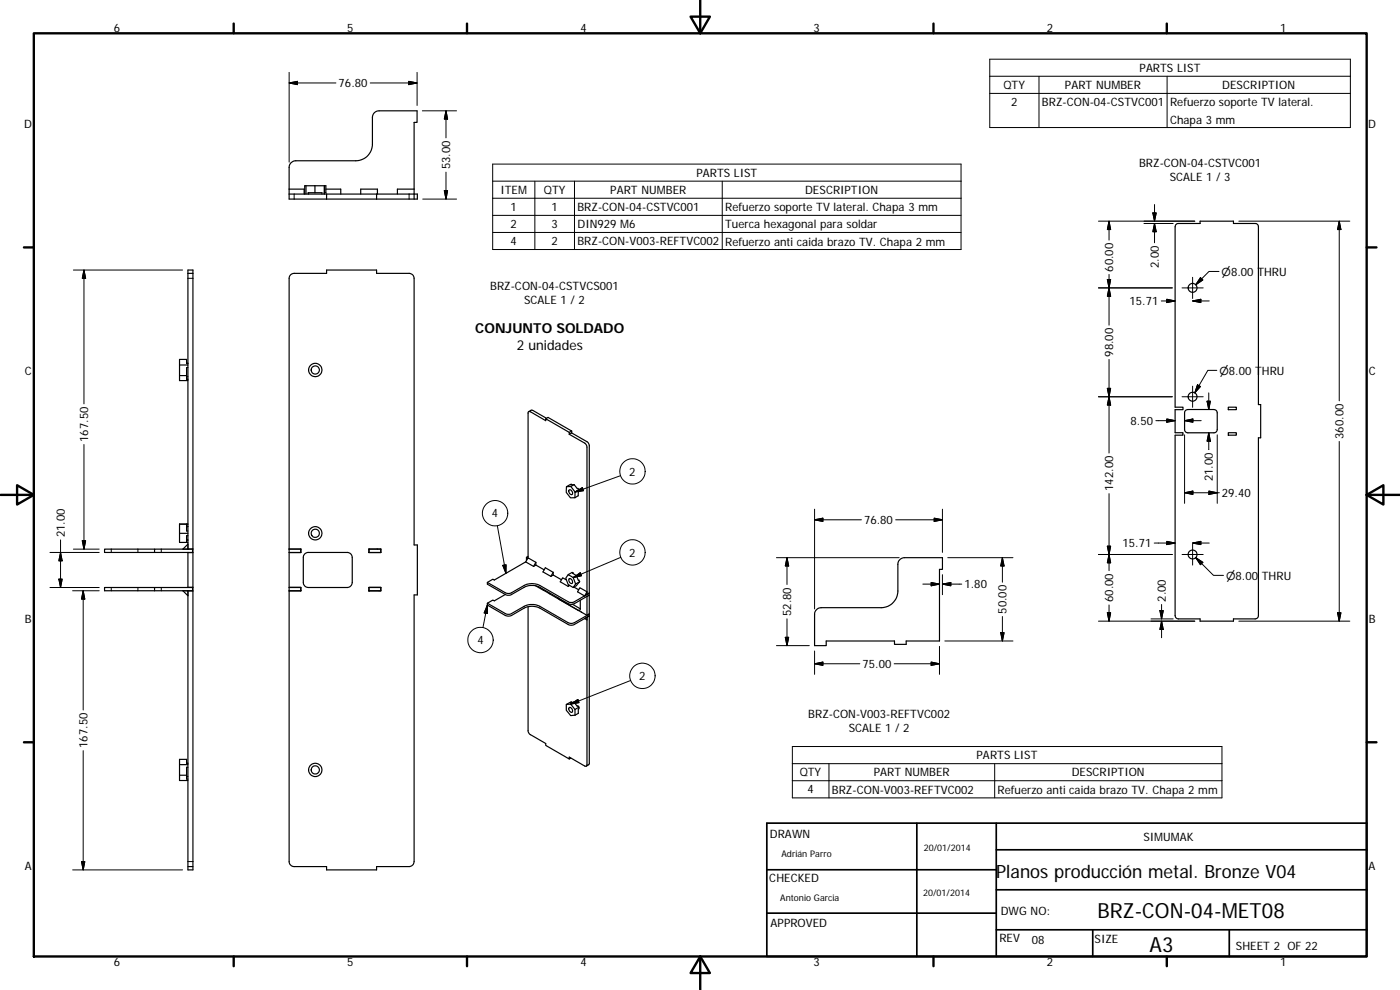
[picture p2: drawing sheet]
<svg xmlns="http://www.w3.org/2000/svg" width="420mm" height="297mm" viewBox="0 0 420 297" stroke-linecap="round" stroke-linejoin="round" font-family="sans-serif">
<g fill="none" stroke="#000" stroke-width=".36">
<path d="M86.8 56.7h4.5v1.5M86.8 58.2h38.5v1.5h-1M87.2 48.9l.9-.5 .7-.2h18a5 5 0 0 0 5-5v-8a1.97 1.97 0 0 1 2-1.9h11.4v3.4h-.9v23h-37.5v-9.5zM91.8 55.7v2.5M92.5 58.2v-.4h4.1v.4M92.6 57.8v.4M94.5 55.7v2.1M97.3 55.7v2.5M97.3 57.8h.5v-2.1h-6.4v2.5M97.4 55.7v2.1M97.8 56.7h4.5v1.5M98 58.2v1.5"/>
<path d="M108.3 58.2v-1.5h5v1.5M113 58.2v1.5M124.3 56.7h-5v1.5M352.9 67.4l.8-.3h6.5v-.7h10v.7h6.5l.6 .1 .3 .6 .1 53.6h.6v10h-.6v53.3l-.2 .6-.6 .4h-6.7v.7h-10v-.7h-6.8l-.7-.8v-54.3h2.3v-.8h-2.3v-6.9h2.3v-.7h-2.3v-54.1zM56.4 82v82.8M56.4 82h1.5M56.4 82v-1h1.5v1M57.9 82v178h-1.5v-82.8M87.2 82.4l1.1-.4h9.7v-1h15v1h9.8a1.48 1.48 0 0 1 1.5 1.5v80h1v15h-1v80a1.56 1.56 0 0 1-1.5 1.5h-9.8v1h-15v-1h-9.7a1.56 1.56 0 0 1-1.5-1.5v-175zM53.9 109.5h2.5M53.9 112.7h2.1M56 113h.4"/>
<path d="M56 109h.4M56 113.8h.4M56.4 109.1h-.4v-1.3h-2.1v6.4h2.5M56.4 110.3h-.4v3.5h.4M158.7 123.5l.7-.4h.5l4.1 2.4M163.8 125.6l.7-.4 7.1 4.1M170.8 130.3v-.6l-7-4.1v.6l-4.6-2.7-.7 .1v43.8M170.8 130.3l4.8 2.7 .6 1.2v44.2l-.7 .4M171.6 129.3l-.8 .4M171.6 129.3v.6M171.6 129.9l-.8 .4M171.6 129.9l4.6 2.6 .7 1.1v95.6l-1 .7"/>
<path d="M355.7 123.2l.8-.3h7.8l.6 .2 .4 .8v5l-.2 .6-.8 .4h-7.8l-.6-.2-.4-.8v-5zM368.6 129.8h2.4v.8h-2.4zM368.6 122.2h2.4v.7h-2.4zM56 157.9h.4M56 158h.4M56 157.3v2h.4M56.4 157.3l-2.5-.1v5.6h2.5M170.8 147a.83 .83 0 0 1 .9 .5 .83 .83 0 0 1-.2 .9 1.08 1.08 0 0 1-.7-1.4zM171.3 146h-1.3l-.1 1.7 1.3 1.7 1.3-.1M171.3 146l1.3 1.6M171.5 145.3l-.2 .1h1M171.5 145.3l-.1 .1"/>
<path d="M171.5 145.3l-1.5 .7M172.3 145.4l1.5 1.5M172.3 145.4l-1 .6M172.6 147.6l-.1 1.7M173.8 146.9l-.3 1.9-1 .5M173.8 146.9l-1.2 .7M46.4 164.8h11.4v1h-11.4zM46.4 164.8h-15v1h15M46.4 176.3h-15v.9h15M53.9 160h2.5M54.9 177.2l1.5 1.6M56 162h.4"/>
<path d="M56 162.1h.4M56.4 163.3l-1.5 1.5M56.4 165.8h1.5M56.4 177.3h1.5M56.4 165.8v10.5M56.4 164.7h1.5M56.4 160.7h-.4v2.1M57.8 176.3v.9h-11.4M57.9 176.2l-11.5 .1v.9M86.8 164.7h3.5v1.1h-3.5M86.8 164.8h3.5v1M86.8 165.8h3.5"/>
<path d="M86.8 177.2h3.5M90.3 164.8h.1M90.3 177.2v-.9l-3.5-.1h3.5v1.1h-3.5M90.3 176.3h.1M91.4 166.2l1.1-.4h11.7a1.52 1.52 0 0 1 1.5 1.5v7.5a1.56 1.56 0 0 1-1.5 1.5h-11.7a1.52 1.52 0 0 1-1.5-1.5v-7.5zM110.7 176.2h3.6v1.1h-3.6zM110.7 164.7h3.6v1.1h-3.6zM113.3 164.7v.1M113.8 177.2v.1M114.3 164.8v1M114.3 176.3v.9M114.3 164.8h-3.5l-.1 1h3.6"/>
<path d="M114.3 176.3h-3.6l.1 .9h3.5M146.3 174.8v.5l5.3 3.1M146.3 174.8l5.3 3a2.02 2.02 0 0 0 1.9 0l3.8-2.1a5.2 5.2 0 0 1 4.7 0l8.5 4.9a1.98 1.98 0 0 0 1.9 0l4.4-2.6M151.6 178.4a2.02 2.02 0 0 0 1.9 0l3.8-2.2a5.3 5.3 0 0 1 4.7 0l8.5 4.9a1.98 1.98 0 0 0 1.9 0l4.4-2.6M151.6 178.4l-3.3 1.9-.4-.3-1.6 1M157.8 168.6l.7-1.2 2.3 1.3M157.8 168.6l2.3 1.3M157.8 168.6l-9.5 5.4-.4-.2-1.6 1M158.4 167.5l-.4-.3v1M158.5 166.9l-.5 .3M160.7 175.8l2.5 1.4M160.8 168.7l-.7 1.2"/>
<path d="M160.8 169.5l-.7 .4M160.8 168.7v.8M160.8 169.5l2.4 1.4M163.2 170.9l.1 .1M163.2 177.2l1.7 .9M163.2 177.2h.1M163.2 170.9h.1M164.8 178.1l9.7 5.6M164.9 178.1h.1M166 172.5l2.5 1.4M166 171.7l-2.3-1.4-.7 1.3 2.3 1.3M166 171.7l-.7 1.2"/>
<path d="M166 172.5l-.7 .4M166 171.7v.8M167.4 179.3l.5 .6 5.7 3.3 .4-.1 .1-.4M170 174l-1.1-.6-.8 1.2 2.4 1.3M170.5 172.4l1.2-.7 1.3 1M170.7 175.5l-.2 .4M170.8 173.6a.88 .88 0 0 1 .9 .5 .88 .88 0 0 1-.1 1 1 1 0 0 1-.8-1.5zM171 175.7l-.5 .2M172 173.3l.8 1.9M172 173.3l-1.5-.9-.7 1.1 .7 1.9 1.5 .9M172.2 176.1l1.5 .9M172.8 175.2l-.8 1.1"/>
<path d="M173 172.7l-1 .6M173 172.7l.6 1.5 .1-.1 .3 .4M174 174.5l-1.2 .7M174 174.5l-1 1.2-1 .6M174 176.3l2.2 1.3-.7 1.2-2.2-1.2zM176.1 178.9l.1 .1M176.2 179v5.6M146.3 181v.5l6 3.3 1.2-.1 3.8-2.2a5.3 5.3 0 0 1 4.7 0l8.5 4.9a1.98 1.98 0 0 0 1.9 0l4.5-2.6M146.3 181l5.3 3.1a2.02 2.02 0 0 0 1.9 0l3.8-2.2a5.3 5.3 0 0 1 4.7 0l8.5 4.9a1.98 1.98 0 0 0 1.9 0l4.4-2.6M158.5 182v37.6l.5 .7 4.8 2.8v.5l7 4.1v-.5l5 2.7 .3-.2 .1-.3v-44.2M171.8 181.3l2.3 1.4M174.1 180.1v2.6"/>
<path d="M174.5 183.7l1.7 .9M174.5 183.7h.1M175.5 185.6l.7 .4M176.8 184.8h.1M176.9 184.2l-.7 .4M245.2 182.8l1.3-.5h18a5 5 0 0 0 5-5v-8a2 2 0 0 1 2-2h11.3v3.5h-.9v21.5h-9.9v1h-3.6v-1h-20.4v1.4h-3.5v-9.7zM170.8 212.3a.88 .88 0 0 1 .9 .5 .88 .88 0 0 1-.1 .9 1 1 0 0 1-.8-1.4zM171.3 211.3l-1.3 .1v1.7l1.3 1.6 1.3-.1M171.3 211.3l1.3 1.6M171.5 210.7l-.2 .1 .9-.1M171.5 210.7l-.1 .1M171.5 210.7l-1.5 .7"/>
<path d="M172.2 210.7l1 1.2 .2-.1 .3 .4M172.2 210.7l-.9 .6M172.6 212.9v1.7M173.7 212.2l-.1 1.8-1 .6M173.7 212.2l-1.1 .7M53.9 229.4h2.5M53.9 232.6h2.1M56 233h.4M56.4 229h-.4v-1.2h-2.1v6.4h2.5M56.4 230.2h-.4v3.6h.4M171.3 227.5l-.5 .2M56.4 260v1h1.5v-1"/>
<circle cx="357.9" cy="86.4" r="1.33"/>
<circle cx="94.6" cy="111" r="1.24"/>
<circle cx="94.6" cy="111" r="2"/>
<circle cx="357.9" cy="119" r="1.33"/>
<circle cx="94.6" cy="160" r="2"/>
<circle cx="94.6" cy="160" r="1.22"/>
<circle cx="357.9" cy="166.4" r="1.33"/>
<circle cx="94.6" cy="231" r="1.23"/>
<circle cx="94.6" cy="231" r="2"/>
</g>
<g fill="none" stroke="#000" stroke-width=".3">
<path d="M297 17.8h108.3v20.5h-108.3zM86.8 24.9l2.5-.5v1zM86.8 24.9h14M86.8 21.7v26.9M111.1 24.9h14.1M122.7 24.4l2.5 .5-2.5 .5zM125.2 21.7v9.9M126.8 33.3h10.2M133.8 33.3v8.1M133.8 33.3l.5 2.4h-1zM297 22.9h108.3M297 28h108.3"/>
<path d="M311.8 22.9v15.4M350.3 22.9v15.4M88.3 58.2v1.5M122.8 58.2v1.5M126.9 59.7h10.1M133.3 57.2h1l-.5 2.5zM133.8 51.6v8.1M147.9 49.2h140.5v25.7h-140.5zM147.9 54.4h140.5M147.9 59.5h140.5M160.5 54.4v20.5M172.4 54.4v20.5"/>
<path d="M216.8 54.4v20.5M147.9 64.6h140.5M147.9 69.7h140.5M329.7 66.4h28.9M332.8 66.4v5.7M332.8 66.4l.5 2.5h-1zM343.3 67.1h8.8M346 63.9h1l-.5 2.5zM346.5 67.1l.5 2.4h-1zM346.5 61.4v5M346.5 67.1v5.7M371.8 66.4h33.3"/>
<path d="M401.9 66.4v53.9M401.9 66.4l.5 2.5h-1zM22 81h32.8M25.2 81l.5 2.5h-1zM25.2 81v40.2M56.4 83.5h1.5M329.7 86.4h22.1M332.3 83.9h1l-.5 2.5zM332.8 82.3v15.3M332.8 86.4l.5 2.5h-1zM348.5 90.3h4.2M350.2 89.8l2.5 .5-2.5 .5z"/>
<path d="M354.7 86.4h6.4M357.9 83.2v6.4M357.9 90.3l2.5-.5v1zM360.3 83.3l.7 .7-2.2 1.4zM362.9 90.3h-5M365.8 81.4h-3l-4 4M329.7 119h22.1M332.3 116.5h1l-.5 2.5zM332.8 107.8v28.1M332.8 119l.5 2.5h-1zM354.7 119h6.4M357.9 115.9v6.3"/>
<path d="M359.4 115.5l.9 .5-1.7 1.9zM362.8 117.9v5M365.2 111.1h-2.7l-3.9 6.8M25.2 133.4v31.4M346.9 126.2h5.8M350.2 125.7l2.5 .5-2.5 .5zM355.5 130.5v20.5M355.5 126.2l2.5-.5v1zM355.5 126.2h5M362.3 120.4h1l-.5 2.5zM362.8 129.9v5M362.8 129.9l.5 2.5h-1z"/>
<path d="M365.3 130.5v20.5M401.9 132.5v53.9M149.3 157.7l2.5 14.3M172.6 147.6l2.2-1.3 .3 .9zM186.2 142.7l-13.6 4.9M244.5 156l2.5-.5v1zM244.5 156h14M244.5 152.8v29.9M268.8 156h14M280.4 155.5l2.4 .5-2.4 .5zM282.8 152.8v12.9M332.8 148.1v23.1"/>
<path d="M355.5 147.8l2.5-.5v1.1zM355.5 147.8h10.4M362.8 147.3l2.5 .5-2.5 .6zM15 165.8h14.8M15 176.3h14.8M17.7 173.8h1l-.5 2.5zM18.2 162v14.3M18.2 165.8l.5 2.5h-1zM21.8 177.2h8M22 164.8h7.8M24.7 162.2h1l-.5 2.6zM25 177.2l.5 2.5h-1z"/>
<path d="M25 177.2v35.8M33.4 164.8v1M33.4 176.3v.9M41.4 164.8v1M41.4 176.3v.9M48.4 164.8v1M48.4 176.3v.9M150.9 169.6l1-.1-.1 2.5zM172 173.3l2.1-1.4 .4 .9zM186.3 167.2l-14.3 6.1M233 167.3h36.8M236.2 167.3v8.1"/>
<path d="M236.2 167.3l.5 2.5h-1zM277 175.3h4.9M279.5 174.8l2.4 .5-2.4 .5zM282.8 172.4v6M282.8 175.3l2.6-.5v1zM282.8 175.3h5.8M284.4 167.3h19.6M300.8 167.3v7.4M300.8 167.3l.5 2.5h-1zM329.7 166.4h22.1M332.3 163.9h1l-.5 2.5zM332.8 166.4l.5 2.5h-1z"/>
<path d="M346.4 162.9h6.3M350.2 162.4l2.5 .5-2.5 .5zM354.7 166.4h6.4M357.9 163.2v6.3M357.9 162.9h5M357.9 162.9l2.5-.5v1zM358.8 167.3l5.4 5.3h3M358.8 167.3l2.2 1.4-.7 .7zM146.3 181.5l-1.4 6.8M146.3 181.5v2.6l-1-.2zM233 193.7h9.9M235.7 191.2h1l-.5 2.5z"/>
<path d="M236.2 185.7v8M244.5 199.2l2.5-.6v1zM244.5 199.2h13.6M244.5 195.3v7M268.3 199.2h13.6M279.5 198.6l2.4 .6-2.4 .4zM281.9 193.9v8.4M283.6 192.3h20.4M300.3 189.8h1l-.5 2.5zM300.8 185v7.3M329.7 186.4h28.9M332.3 183.9h1l-.5 2.5z"/>
<path d="M332.8 181.5v4.9M345.4 185.7h6.7M348.1 183.2h1l-.5 2.5zM348.6 186.4l.5 2.5h-1zM348.6 181.4v4.3M348.6 186.4v4.9M371.8 186.4h33.3M401.4 183.9h1l-.5 2.5zM171.3 211.3l2.1-1.4 .4 .9zM189.3 204.2l-18 7.1M25 225.2v35.8M237.8 224h128.9v15.4h-128.9z"/>
<path d="M237.8 229.1h128.9M237.8 234.3h128.9M248.8 229.1v10.3M298.5 229.1v10.3M24.5 258.5h1l-.5 2.5zM56.4 258.5h1.5M21.8 261h33"/>
<circle cx="148.6" cy="154" r="3.8"/>
<circle cx="189.8" cy="141.4" r="3.8"/>
<circle cx="189.8" cy="165.7" r="3.8"/>
<circle cx="144.2" cy="192" r="3.8"/>
<circle cx="192.8" cy="202.8" r="3.8"/>
</g>
<circle cx="56" cy="157.3" r=".18" fill="#000"/>
<g fill="none" stroke="#000" stroke-width=".71">
<path d="M10.1 10h400.1v277h-400.1zM70.1 7.1v2.9M140.2 7.1v2.9M207.3 5h5.8l-2.9 5zM210.2 0v10M280.2 7.1v2.9M350.2 7.1v2.9M7.2 74.2h2.9M410.2 74.2h2.9M.2 148.5h9.9M5.1 145.6l5 2.9-5 2.9zM410.2 148.5l5-2.9v5.8z"/>
<path d="M410.2 148.5h9.9M7.2 222.7h2.9M410.2 222.7h2.9M70.1 287v2.9M140.2 287v2.9M210.2 287l2.9 5h-5.8zM210.2 287v10M280.2 287v2.9M350.2 287v2.9"/>
</g>
<path d="M230.1 247h180.1v40h-180.1zM275.2 247v40M299 255h111.2M299 247v40M230.1 274h68.9M230.1 261h68.9M299 279h111.2M299 267h111.2M327.9 279v8M368.9 279v8" fill="none" stroke="#000" stroke-width=".51"/>
<g fill="#000" stroke="#000" stroke-width=".3">
<path d="M86.8 24.9l2.5-.5v1zM122.7 24.4l2.5 .5-2.5 .5zM133.8 33.3l.5 2.4h-1zM133.3 57.2h1l-.5 2.5zM332.8 66.4l.5 2.5h-1zM346 63.9h1l-.5 2.5zM346.5 67.1l.5 2.4h-1zM401.9 66.4l.5 2.5h-1zM25.2 81l.5 2.5h-1zM332.3 83.9h1l-.5 2.5zM332.8 86.4l.5 2.5h-1zM350.2 89.8l2.5 .5-2.5 .5z"/>
<path d="M360.3 83.3l.7 .7-2.2 1.4zM357.9 90.3l2.5-.5v1zM332.3 116.5h1l-.5 2.5zM359.4 115.5l.9 .5-1.7 1.9zM332.8 119l.5 2.5h-1zM350.2 125.7l2.5 .5-2.5 .5zM355.5 126.2l2.5-.5v1zM362.3 120.4h1l-.5 2.5zM362.8 129.9l.5 2.5h-1zM172.6 147.6l2.2-1.3 .3 .9zM244.5 156l2.5-.5v1zM280.4 155.5l2.4 .5-2.4 .5z"/>
<path d="M355.5 147.8l2.5-.5v1.1zM362.8 147.3l2.5 .5-2.5 .6zM17.7 173.8h1l-.5 2.5zM18.2 165.8l.5 2.5h-1zM24.7 162.2h1l-.5 2.6zM25 177.2l.5 2.5h-1zM150.9 169.6l1-.1-.1 2.5zM172 173.3l2.1-1.4 .4 .9zM236.2 167.3l.5 2.5h-1zM279.5 174.8l2.4 .5-2.4 .5zM282.8 175.3l2.6-.5v1zM300.8 167.3l.5 2.5h-1z"/>
<path d="M332.3 163.9h1l-.5 2.5zM332.8 166.4l.5 2.5h-1zM350.2 162.4l2.5 .5-2.5 .5zM357.9 162.9l2.5-.5v1zM358.8 167.3l2.2 1.4-.7 .7zM146.3 181.5v2.6l-1-.2zM235.7 191.2h1l-.5 2.5zM244.5 199.2l2.5-.6v1zM279.5 198.6l2.4 .6-2.4 .4zM300.3 189.8h1l-.5 2.5zM332.3 183.9h1l-.5 2.5zM348.1 183.2h1l-.5 2.5z"/>
<path d="M348.6 186.4l.5 2.5h-1zM401.4 183.9h1l-.5 2.5zM171.3 211.3l2.1-1.4 .4 .9zM24.5 258.5h1l-.5 2.5z"/>
</g>
<g font-size="6.3">
<text x="329.4" y="275.4">BRZ-CON-04-MET08</text>
<text x="345" y="285.6">A3</text>
</g>
<text font-size="5.5" x="298.9" y="263.4">Planos producción metal. Bronze V04</text>
<g font-size="4.1">
<text x="142.6" y="100">CONJUNTO SOLDADO</text>
<text x="155.1" y="104.9">2 unidades</text>
</g>
<g font-size="3.5">
<text x="34.2" y="9.6">6</text>
<text x="104.2" y="9.6">5</text>
<text x="174.2" y="9.6">4</text>
<text x="244.2" y="9.6">3</text>
<text x="314.2" y="9.6">2</text>
<text x="384.2" y="9.6">1</text>
<text x="342" y="21.6">PARTS LIST</text>
<text x="101.6" y="26.2">76.80</text>
<text x="301.1" y="26.8">QTY</text>
<text x="319.6" y="26.8">PART NUMBER</text>
<text x="366.8" y="26.8">DESCRIPTION</text>
<text x="303.5" y="31.9">2</text>
<text x="312.7" y="31.9">BRZ-CON-04-CSTVC001</text>
<text x="351.1" y="31.9">Refuerzo soporte TV lateral.</text>
<text x="7.3" y="38.4">D</text>
<text x="351.1" y="37.1">Chapa 3 mm</text>
<text x="410.6" y="38.4">D</text>
<text x="135.1" y="50.8" transform="rotate(-90 135.1 50.8)">53.00</text>
<text x="209" y="53.1">PARTS LIST</text>
<text x="341.9" y="50.2">BRZ-CON-04-CSTVC001</text>
<text x="150.2" y="58.2">ITEM</text>
<text x="163.2" y="58.2">QTY</text>
<text x="183.2" y="58.2">PART NUMBER</text>
<text x="241.6" y="58.2">DESCRIPTION</text>
<text x="351.1" y="54.4">SCALE 1 / 3</text>
<text x="153.3" y="63.4">1</text>
<text x="165.5" y="63.4">1</text>
<text x="173.3" y="63.4">BRZ-CON-04-CSTVC001</text>
<text x="217.6" y="63.4">Refuerzo soporte TV lateral. Chapa 3 mm</text>
<text x="153.3" y="68.5">2</text>
<text x="165.5" y="68.5">3</text>
<text x="173.3" y="68.5">DIN929 M6</text>
<text x="217.6" y="68.5">Tuerca hexagonal para soldar</text>
<text x="153.3" y="73.6">4</text>
<text x="165.5" y="73.6">2</text>
<text x="173.3" y="73.6">BRZ-CON-V003-REFTVC002</text>
<text x="217.6" y="73.7">Refuerzo anti caida brazo TV. Chapa 2 mm</text>
<text x="334.1" y="81.6" transform="rotate(-90 334.1 81.6)">60.00</text>
<text x="347.8" y="80.4" transform="rotate(-90 347.8 80.4)">2.00</text>
<text x="147.1" y="86.9">BRZ-CON-04-CSTVCS001</text>
<text x="157.3" y="91.1">SCALE 1 / 2</text>
<text x="339" y="91.5">15.71</text>
<text x="334.1" y="107.1" transform="rotate(-90 334.1 107.1)">98.00</text>
<text x="7.4" y="112.6">C</text>
<text x="410.8" y="112.6">C</text>
<text x="339.3" y="127.5">8.50</text>
<text x="403.2" y="131.7" transform="rotate(-90 403.2 131.7)">360.00</text>
<text x="26.5" y="132.6" transform="rotate(-90 26.5 132.6)">167.50</text>
<text x="188.9" y="142.7">2</text>
<text x="334.1" y="147.3" transform="rotate(-90 334.1 147.3)">142.00</text>
<text x="364" y="144.4" transform="rotate(-90 364 144.4)">21.00</text>
<text x="366.7" y="149.1">29.40</text>
<text x="147.6" y="155.2">4</text>
<text x="19.4" y="161.2" transform="rotate(-90 19.4 161.2)">21.00</text>
<text x="259.3" y="157.2">76.80</text>
<text x="188.9" y="167">2</text>
<text x="336.9" y="164.1">15.71</text>
<text x="289.4" y="176.5">1.80</text>
<text x="237.5" y="184.8" transform="rotate(-90 237.5 184.8)">52.80</text>
<text x="302.1" y="184.2" transform="rotate(-90 302.1 184.2)">50.00</text>
<text x="334.1" y="180.7" transform="rotate(-90 334.1 180.7)">60.00</text>
<text x="349.9" y="180.6" transform="rotate(-90 349.9 180.6)">2.00</text>
<text x="7.4" y="186.9">B</text>
<text x="410.8" y="186.9">B</text>
<text x="143.3" y="193.3">4</text>
<text x="258.8" y="200.4">75.00</text>
<text x="191.9" y="204.1">2</text>
<text x="242.6" y="215.4">BRZ-CON-V003-REFTVC002</text>
<text x="254.7" y="219.6">SCALE 1 / 2</text>
<text x="26.2" y="224.4" transform="rotate(-90 26.2 224.4)">167.50</text>
<text x="293.1" y="227.8">PARTS LIST</text>
<text x="240" y="233">QTY</text>
<text x="262.2" y="232.9">PART NUMBER</text>
<text x="321.6" y="233">DESCRIPTION</text>
<text x="242.3" y="238.1">4</text>
<text x="249.7" y="238.1">BRZ-CON-V003-REFTVC002</text>
<text x="299.4" y="238.1">Refuerzo anti caida brazo TV. Chapa 2 mm</text>
<text x="231.1" y="251.4">DRAWN</text>
<text x="343.2" y="252.3">SIMUMAK</text>
<text x="7.4" y="261.1">A</text>
<text x="410.8" y="261.1">A</text>
<text x="230.9" y="264.6">CHECKED</text>
<text x="300.3" y="274.5">DWG NO:</text>
<text x="231.3" y="278.2">APPROVED</text>
<text x="299.9" y="282.6">REV</text>
<text x="309.7" y="283.3">08</text>
<text x="328.5" y="283">SIZE</text>
<text x="370.9" y="285.1">SHEET 2 OF 22</text>
<text x="34.2" y="289.9">6</text>
<text x="104.2" y="289.9">5</text>
<text x="174.2" y="289.9">4</text>
<text x="244.2" y="289.9">3</text>
<text x="314.2" y="289.9">2</text>
<text x="384.2" y="289.9">1</text>
</g>
<g font-size="3.3">
<text x="366.6" y="82.7">⌀8.00 THRU</text>
<text x="366" y="112.4">⌀8.00 THRU</text>
<text x="368" y="173.9">⌀8.00 THRU</text>
</g>
<g font-size="2.7">
<text x="234.5" y="257.1">Adrián Parro</text>
<text x="277.3" y="255.2">20/01/2014</text>
<text x="277" y="268.7">20/01/2014</text>
<text x="234.2" y="270.2">Antonio Garcia</text>
</g>
</svg>
